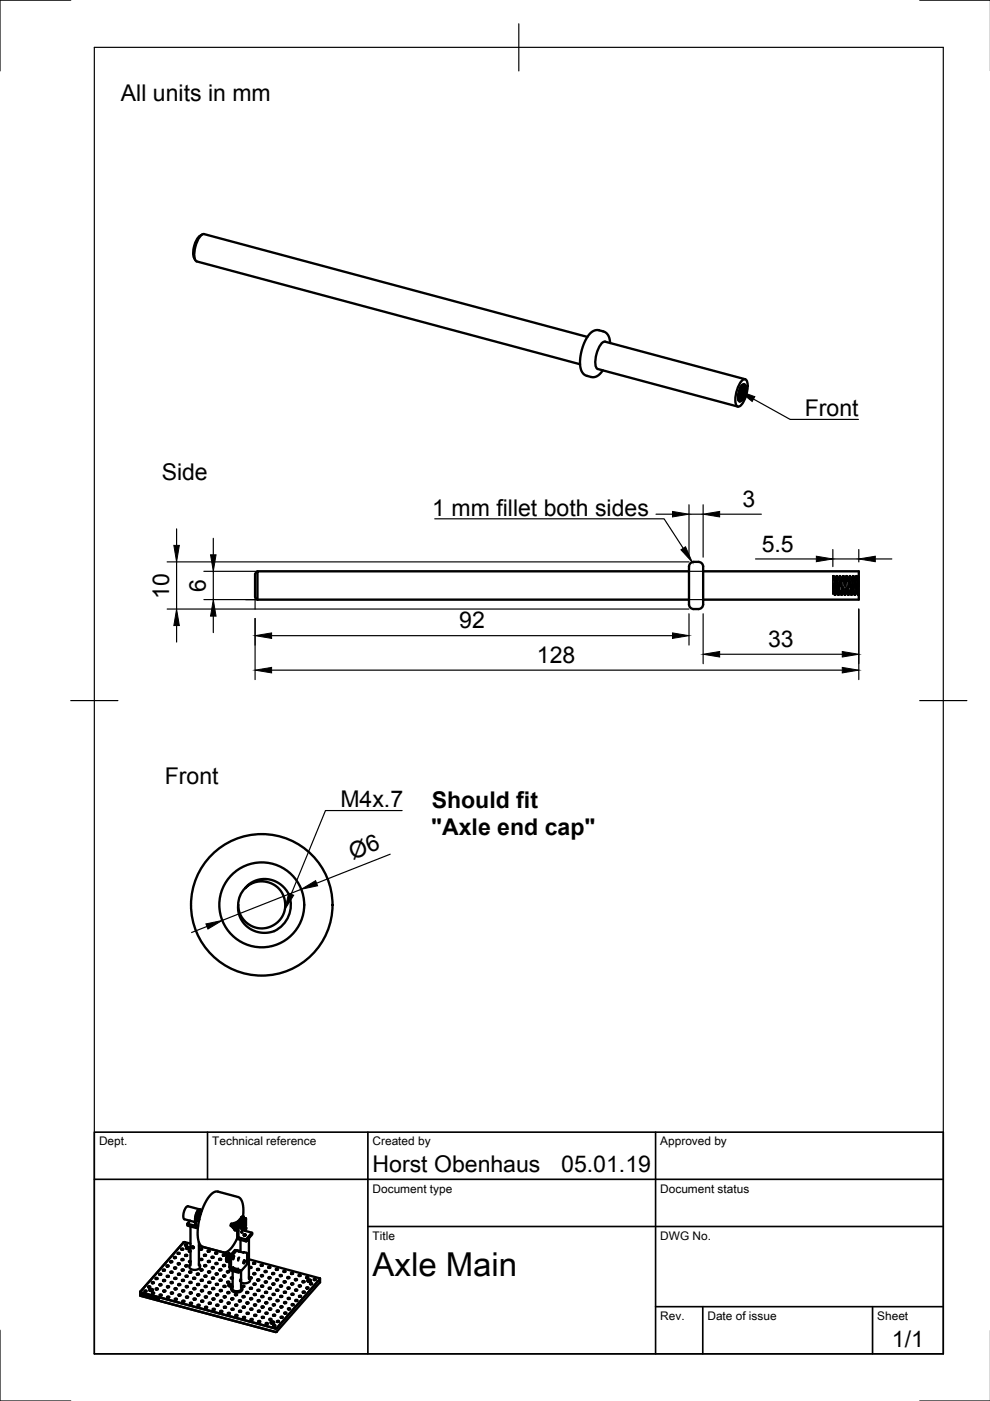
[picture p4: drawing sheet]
<svg xmlns="http://www.w3.org/2000/svg" width="210mm" height="297mm" viewBox="0 0 210 297" stroke-linecap="round" stroke-linejoin="round" font-family="sans-serif">
<g fill="none" stroke="#000" stroke-width=".5">
<path d="M42.8 49.8a4.5 4.5 0 0 0-1.4 5.3M124.5 71.4l-81.2-21.8a1.6 1.6 0 0 0-1.3 1.2l-.6 1.4a4.5 4.5 0 0 0 .1 3l.2 .2 81.3 21.8M129.4 72.7l-.3-1.2-.6-.9-1.5-.6h-.8l-.8 .5-.8 .8-.7 1.3-.5 1.6-.4 1.7v1.4l.2 1.2 .5 .8 .7 .4 1.6 .3 1-.5 .8-1M156.9 82.3l-.4 1.4M157 82.1l-.5 1.8M157.1 82l-.2 1-.4 1M157.2 81.8l.3-.1 .1 .1v1.2l-.5 1.2-.6 .6M157.2 80.8l.7-.4a1.15 1.15 0 0 1 .6 1.4 6.1 6.1 0 0 1-1.6 4.3l-.3 .1a1.15 1.15 0 0 1-.7-1.4l.1-1.3 .4-1.2zM157.4 81.7l-.2 1.5-.7 1.5M157.5 81.7l.1 .5-.1 1-.5 1-.5 .5M157.6 81.9l-.2 1.3-.6 1.3M157.6 84.4l-.2 .4"/>
<path d="M158 80.4l-29.7-8a1.6 1.6 0 0 0-1.3 1.2l-.5 1.5a4.5 4.5 0 0 0 0 3l.2 .1 29.7 8M158.1 81.8l-.4-.4-.4 .3-.5 .8-.3 1v1l.2 .6 .4-.1 .5-.6M158.1 81.8l-.1 .9-.2 1-.5 .9-.5 .5M158.1 81.8l-.1 1.5-.4 1.1M146.4 119.4a1.93 1.93 0 0 1 2.6 .3l.1 8.4a1.01 1.01 0 0 1-1 1h-1a1.02 1.02 0 0 1-1-1v-8zM54.6 121.1l-.5 .5v5l.5 .5M54.6 127.1h91.5M146.1 121.1h-91.5v6M149.1 121.1h33v6h-33M52 188.3l-.7 .9-.5 1-.3 1.6M52.4 187.9l1-.8 1.1-.5 1.2-.2h1.2l1.2 .4 1.2 .6 .9 .8 .8 1a5.9 5.9 0 0 1-3.8 8.5l-1.3 .1-1.3-.2-1.2-.5-1.1-.7-.9-1-.6-1.1-.3-1.2v-1.3l.1 1.2 .4 1 .6 .9 .8 .8 1 .7 1 .3 1.1 .1 1.1-.1 1.1-.4 .9-.6 .9-.8 .5-.9 .4-1.1 .1-1.1-.2-1.2-.3-1-.6-.9-.8-.8-.9-.5-1.1-.4-1.3-.1-1.1 .1-1.2 .5-1 .8zM41.2 259.1h.1"/>
<path d="M41.8 258.7v.2zM42 259.9l-.4 .5M42.2 256.9v.2zM42.3 257.2h.2h-.2l-.4 .7v.6l.2 .1-.1-.1M42.4 256.4l-2.5-.7a2.22 2.22 0 0 0-.8 2.8l2.3 .6M42.4 256.4l.2 .1M42.4 256.4a2.16 2.16 0 0 0-1 2.1l-.1 1.3-1.6-.3M42.6 257.3l-.2-.1-.4 .8v.5h.3a.82 .82 0 0 1 .3-1.2M42.8 256.7l-.1-.2a1.61 1.61 0 0 0-1.1 1.7v2.2l-1.8-.5-.1-.4 .6-.7-.5 .6M48.9 259.9h.2M49 259.5h.2M49.1 259.5l-.2 .2 .1 .2"/>
<path d="M49.4 259.6l-.1 .4M49.5 259.5l-.2 .6M49.5 259.5l-.2-.1-.2 .3v.3l.2 .1M49.8 260h.1M49.8 259.9h.1M49.9 260h-.1M49.9 259.8l-.1 .1M49.9 259.9v.1M49.9 259.9h.1M49.9 259.8l.4 .1M49.9 259.8h.1M49.9 259.7v.1"/>
<path d="M49.9 259.7h.1M49.9 259.7l.4 .1M49.9 259.3a.6 .6 0 0 0-.5 .5 .6 .6 0 0 0 .2 .6M49.9 259.6v.1M49.9 259.6h.1M50 259.6l.4 .1M50 259.6h-.1M50 259.5v.1M50 259.6h.1M50 259.5h.1M50 259.5l.4 .1-.2 .8 .1 .6M50 259.4v.1"/>
<path d="M50 259.4h.1M50.1 259.4h-.1M50.1 259.4l.3 .1M50.1 259.4h.1M50.1 259.3v.1M50.1 259.3h.1M50.1 259.3l.3 .1M50.2 259.3h.1M50.2 259.2v.1M50.2 259.2l.2 .1M50.2 259.2h.1M50.3 259.2h.1"/>
<path d="M50.3 259.2h-.1M50.4 259.1a1.2 1.2 0 0 0-.6 1.7l.1 .1M50.4 259.8l-.1 1M50.4 259v1.1M50.4 259.1a1.15 1.15 0 0 0-.7 1.4l.2 .4 .2-.1M50.5 258.9l.2 .2M50.7 259v1.1M50.8 259.5h.1M50.8 259.5h.2M51 259.5h.1M51.1 259.1l-.1 .3zM51.1 258.6v.2h.2v.4l-.3 .3"/>
<path d="M51.1 259.4v.5l.3 .1M51.1 258.8l-.3 .3v.7l.2-.3M51.1 258.6l-.4 .4M51.2 258.5l-.1 .1 .9 .2 .1-.1M51.2 258.1l-.7 .8 .2 .1M51.2 258.1l.9 .2v.3M51.2 258.1v.4l.9 .2v-.4l-.9-.2M51.2 258.1l.2-.2h.2l.1 .3M51.3 258.8l-.3 .4v.3M51.5 259.6l-.1 .2zM51.5 259.6l-.1 .2M51.5 257.9v-2.4l-.2-.9-.4-.6-.4-.2-4.5-1.2-1 .4-1 1.1-.9 1.8-.7 2-.4 2.1-.1 2 .3 1.5 .6 .8 4.5 1.2h.5l.6-.3 .7-.6 1.2-2.1"/>
<path d="M51.5 259v.1v-.1l.2 .2-.2-.1M51.5 259.1l.2 .1M51.6 257.9l-.1 .3M52 258.8v1.3h-.3v-.6l-.3-.1v.6l.2-.5M52.1 258.4v.2M52.1 258.3v.1M52.1 258.3h.1M52.2 258.4v1.5l-.2 .2M29.7 273.9l.1 .8M29.8 273.9l.1 .1M29.8 274.7h.1M29.8 274.7l.1 .1"/>
<path d="M29.8 274.7l28.8 7.7M30.1 274.3l.4 .2v.2l-.2-.3-.1 .2zM30.1 274.4l.2 .2M30.3 274.4l.1 .2M30.4 274.5l.1 .2M30.5 274.4v.1M30.5 274.6l.3 .1M30.5 274.5l.3 .1M30.5 274.6h.1M30.6 274.5h-.1M30.6 274.5l.1 .2M30.6 274.5h.1"/>
<path d="M30.6 273.7l.4-.1 .1 .2h-.4zM30.7 273.8l.1-.1 .2 .1M30.7 274.7h.1M30.8 274.7h.1M30.8 274.7v.1M30.8 274.5v.1M30.8 274.6h.1M30.9 274.7h.1M30.9 274.6h.1M30.9 274.7v.1M30.9 274.6h-.1M30.9 274.6v.1"/>
<path d="M30.9 274.8h.1M30.9 274.8l.6 .1M30.9 274.8l.3 .1M31 274.7v.1M31 274.7h-.1M31 274.7h.1M31 274.8h.1M31.2 274.6l-.1 .2-.1-.2v.2M31.2 274.8h.1M31.2 274.7l.2 .2M31.2 274.8l.3 .1M31.3 274.7h.1"/>
<path d="M31.3 274.8h.1M31.3 274.7v.1M31.4 274.7h.1M31.4 272.8l.3-.1 .2 .2-.4 .1zM31.5 274.8h.1M31.4 274.9h.1M31.4 274.8h.1M31.4 274.7l.1 .1M31.5 274.8v.1M31.5 274.9h.1M31.5 272.9l.1-.1 .2 .1M31.5 274.7l-.4 .1-.1-.2v.2"/>
<path d="M31.5 274.7h-.1v.2l-.1-.2-.2 .1-.1-.2v.2l.5 .1M31.5 274.7v.1M31.5 274.9l.1 .1M31.6 274.8h-.1M31.6 274.8h.1M31.6 274.9h.1M31.6 274.8v.1M31.6 275h.1M31.7 274.9h-.1M31.7 274.8v.1M31.7 274.8h.1M31.7 274.9h.1"/>
<path d="M31.7 274.8v.2M31.7 274.8h-.2M31.7 273.4l.3-.1 .4 .1a.36 .36 0 0 1-.4 .3 .36 .36 0 0 1-.3-.3zM31.7 274.9v.1M31.7 275h.1M31.7 273.7v-.3l.2-.1 .5 .1-.1 .3M31.8 273.7h.5M32.2 271.9l.3-.1 .1 .2-.3 .1zM32.2 274.9l.1 .2 .1-.1v.2l-.2-.2v.1zM32.2 275.1h.1M32.2 275.1v-.1l.1 .2M32.2 274.1l.4-.1 .1 .2-.4 .1z"/>
<path d="M32.3 272.1l.1-.2 .2 .2M32.3 274.3l.2-.2 .1 .2M32.4 275l-.1 .1M32.4 275v.2M32.5 275l.1 .2h-.1zM32.5 275.2h.1M32.5 275v.2M32.5 275l.1 .1M32.5 275.1l.1 .1h-.1M32.5 275.1l.1 .1M32.5 275v.1M32.5 275.1v.1"/>
<path d="M32.6 275.2l.1 .1M32.6 275.1h.1M32.6 275.1h-.1M32.6 275.2h.1M32.7 275.1h.1M32.7 275.1l.1 .2zM32.7 275.1v.1M32.7 275.2h.1M32.8 275.1h.1M32.8 275.2h.1M32.8 275.3h-.1M32.8 275.2l.1 .1"/>
<path d="M32.9 275.1l-.1 .1M32.9 275.1v.2v-.1M32.9 275.1v.2M32.9 275.1v.1M33 271l.3-.1 .1 .2-.3 .1zM33 275.3l.1-.1 .1 .1zM33 275.3h.1M33 273.2l.3-.1 .2 .2-.4 .1zM33 271.2l.2-.2 .1 .2M33.1 273.4l.1-.2 .2 .2M33.1 275.4h.1M33.1 275.2v.2"/>
<path d="M33.1 275.2l-.1 .1M33.1 275.3h.1M33.2 275.3h.1M33.2 275.3l.1 .1M33.2 275.2l.1 .2zM33.3 275.3h.1M33.3 275.3h-.1M33.3 275.4h.1M33.3 275.2l-.1 .1M33.4 275.2l-.1 .2zM33.4 275.2l-.1 .2M33.5 275.3l.1 .2 .1-.2v.2l-.2-.2v.2z"/>
<path d="M33.5 275.3v.2M33.5 275.5h.1M33.6 275.3v.2M33.6 275.5h.1M33.7 270.1l.4-.1 .1 .2-.3 .1zM33.8 272.3h.3l.1 .1-.3 .1zM33.8 270.3l.2-.2 .1 .2M33.8 274.5h.4l.1 .1-.3 .1zM33.9 272.5l.1-.2 .2 .2M33.9 274.7l.2-.2 .1 .2M34.5 269.2h.4l.1 .1-.4 .1zM34.6 271.4h.3l.1 .2h-.3z"/>
<path d="M34.6 269.4l.1-.2 .2 .2M34.6 273.6h.4l.1 .2h-.4zM34.6 271.6l.2-.1 .1 .1M34.7 273.8l.1-.1 .2 .1M35.3 268.3h.3l.2 .2h-.4zM35.3 270.5h.4l.1 .2h-.3zM35.4 268.5l.1-.1 .2 .1M35.4 272.7h.3l.1 .2h-.3zM35.4 270.7l.2-.1 .1 .1M35.4 275l.4-.1 .1 .2h-.3zM35.5 272.9l.1-.1 .2 .1M35.5 275.1l.2-.1 .1 .1"/>
<path d="M36.1 267.4h.3l.1 .2h-.3zM36.1 269.7l.4-.1 .1 .2h-.4zM36.1 267.6l.2-.1 .2 .1M36.2 271.9l.3-.1 .1 .2h-.3zM36.2 269.8l.2-.1 .1 .1M36.2 274.1l.4-.1 .1 .2-.4 .1zM36.2 272l.2-.1 .2 .1M36.3 274.2l.1-.1 .2 .1M36.9 266.6l.3-.1 .1 .2h-.3zM36.9 268.8l.3-.1 .2 .2h-.4zM36.9 266.7l.2-.1 .1 .1M37 271l.3-.1 .1 .2-.3 .1z"/>
<path d="M37 268.9l.1-.1 .2 .1M37 273.2l.3-.1 .2 .2-.4 .1zM37 271.1l.2-.1 .1 .1M37.1 275.4l.3-.1 .1 .2-.3 .1zM37.1 273.3l.1-.1 .2 .1M37.1 275.6l.2-.2 .1 .2M37.6 265.7l.4-.1 .1 .2-.3 .1zM37.7 267.9l.3-.1 .1 .2-.3 .1zM37.7 265.8l.2-.1 .1 .1M37.7 270.1l.4-.1 .1 .2-.3 .1zM37.8 268l.1-.1 .2 .1M37.8 272.3l.3-.1 .1 .2-.3 .1z"/>
<path d="M37.8 270.3l.2-.2 .1 .2M37.8 274.5l.4-.1 .1 .2-.4 .1zM37.9 272.5l.1-.2 .2 .2M37.9 274.7l.2-.2 .1 .2M38.4 264.8l.4-.1 .1 .2-.4 .1zM38.5 267l.3-.1 .1 .2-.3 .1zM38.5 264.9l.1-.1 .2 .1M38.5 269.2l.3-.1 .2 .2-.4 .1zM38.5 267.2l.2-.2 .1 .2M38.6 271.4l.3-.1 .1 .2-.3 .1zM38.6 269.4l.1-.2 .2 .2M38.6 273.6l.3-.1 .2 .2-.4 .1z"/>
<path d="M38.6 271.6l.2-.2 .1 .2M38.7 275.8h.3l.1 .1-.3 .1zM38.7 273.8l.1-.2 .2 .2M38.7 276l.2-.2 .1 .2M38.9 263.4l-9.2 10.6 28.7 7.6h.3M38.9 263.4l1.5 .3M38.9 263.4h.1M39 263.4h-.1M39.2 263.9l.3-.1 .1 .2-.3 .1zM39.2 266.1l.4-.1 .1 .2-.3 .1zM39.3 264.1l.1-.2 .2 .2M39.3 268.3l.3-.1 .1 .2-.3 .1z"/>
<path d="M39.3 266.3l.2-.2 .1 .2M39.3 270.5h.4l.1 .1-.3 .1zM39.4 268.5l.1-.2 .2 .2M39.4 272.7h.3l.1 .1-.3 .1zM39.4 270.7l.2-.2 .1 .2M39.4 274.9h.4l.1 .2h-.3zM39.5 272.9l.1-.2 .2 .2M39.5 264.5l.3-.1 .4 .1a.36 .36 0 0 1-.4 .3 .36 .36 0 0 1-.3-.3zM39.5 275.1l.2-.1 .1 .1M39.5 264.8v-.2l.2-.2 .5 .2-.1 .2M39.6 264.8h.5M40.1 269.6h.4l.1 .1-.4 .1z"/>
<path d="M40.2 271.8h.3l.1 .2h-.3zM40.2 269.8l.1-.2 .2 .2M40.2 274h.4l.1 .2h-.4zM40.2 272l.2-.1 .1 .1M40.3 276.3l.3-.1 .1 .2h-.3zM40.3 274.2l.1-.1 .2 .1M40.3 276.4l.2-.1 .1 .1M40.4 265.2l-.4 .1 .4 .1M40.4 268l-.2 .3v.5l.4 .3 .7 .1 .6-.1 .4-.2 .1-.6-.2-.3M40.4 260v8.3M40.4 267.3l-.4 .2 .4 .1M40.4 265.3l-.3 .1"/>
<path d="M40.4 267.5l-.3 .1M40.9 264.3l-.2 .1 .1 .2h.3v-.2M40.9 270.9h.4l.1 .2h-.3zM41 273.2l.3-.1 .1 .2h-.3zM41 271.1l.2-.1 .1 .1M41 275.4l.4-.1 .1 .2h-.3zM41.1 273.3l.1-.1 .2 .1M41.1 275.5l.2-.1 .1 .1M41.7 270.1l.4-.1 .1 .2h-.4zM41.8 272.3l.3-.1 .1 .2h-.3zM41.8 270.2l.2-.1 .1 .1M41.8 274.5l.4-.1 .1 .2-.4 .1z"/>
<path d="M41.8 272.4l.2-.1 .2 .1M41.9 276.7l.3-.1 .1 .2-.3 .1zM41.9 274.6l.1-.1 .2 .1M41.9 276.9l.2-.2 .2 .2M42.2 263.4v4.9M42.2 264.2l6.2 1.6M42.4 264.8l.3-.1 .2 .2h-.4zM42.5 267l.3-.1 .1 .2h-.3zM42.5 264.9l.1-.1 .2 .1M42.5 269.2l.3-.1 .2 .2-.4 .1zM42.5 267.1l.2-.1 .1 .1M42.6 271.4l.3-.1 .1 .2-.3 .1z"/>
<path d="M42.6 269.3l.1-.1 .2 .1M42.6 273.6l.3-.1 .2 .2-.4 .1zM42.6 271.5l.2-.1 .1 .1M42.7 275.8l.3-.1 .1 .2-.3 .1zM42.7 273.8l.1-.2 .2 .2M42.7 276l.2-.2 .1 .2M43.2 266.1l.4-.1 .1 .2-.3 .1zM43.3 268.3l.3-.1 .1 .2-.3 .1zM43.3 266.2l.2-.1 .1 .1M43.3 270.5l.4-.1 .1 .2-.3 .1zM43.4 268.4l.1-.1 .2 .1M43.4 272.7l.3-.1 .1 .2-.3 .1z"/>
<path d="M43.4 270.7l.2-.2 .1 .2M43.4 274.9l.4-.1 .1 .2-.4 .1zM43.5 272.9l.1-.2 .2 .2M43.5 277.1l.3-.1 .1 .2-.3 .1zM43.5 275.1l.2-.2 .1 .2M43.5 277.3l.2-.2 .2 .2M44 265.2l.4-.1 .1 .2-.4 .1zM44.1 267.4l.3-.1 .1 .2-.3 .1zM44.1 265.4l.1-.2 .2 .2M44.1 269.6l.3-.1 .2 .2-.4 .1zM44.1 267.6l.2-.2 .1 .2M44.2 271.8l.3-.1 .1 .2-.3 .1z"/>
<path d="M44.2 269.8l.1-.2 .2 .2M44.2 274h.3l.2 .1-.4 .1zM44.2 272l.2-.2 .1 .2M44.3 276.2h.3l.1 .1-.3 .1zM44.3 274.2l.1-.2 .2 .2M44.3 276.4l.2-.2 .1 .2M44.8 266.5l.4-.1 .1 .2-.3 .1zM44.9 268.7l.3-.1 .1 .2-.3 .1zM44.9 266.7l.2-.2 .1 .2M44.9 270.9h.4l.1 .1-.3 .1zM45 268.9l.1-.2 .2 .2M45 273.1h.3l.1 .1-.3 .1z"/>
<path d="M45 271.1l.2-.2 .1 .2M45 275.3h.4l.1 .2h-.3zM45.1 273.3l.1-.2 .2 .2M45.1 277.5h.3l.1 .2h-.3zM45.1 275.5l.2-.1 .1 .1M45.2 277.7l.1-.1 .2 .1M45.6 265.6h.4l.1 .1-.4 .1zM45.7 267.8h.3l.1 .1-.3 .1zM45.7 265.8l.1-.2 .2 .2M45.7 270h.4l.1 .2h-.4zM45.7 268l.2-.2 .2 .2M45.8 272.2h.3l.1 .2h-.3z"/>
<path d="M45.8 270.2l.1-.1 .2 .1M45.8 274.4h.4l.1 .2h-.4zM45.8 272.4l.2-.1 .1 .1M45.9 276.7l.3-.1 .1 .2h-.3zM45.9 274.6l.1-.1 .2 .1M45.9 276.8l.2-.1 .1 .1M46.5 266.9h.3l.1 .2h-.3zM46.5 269.1h.3l.1 .2h-.3zM46.5 267.1l.2-.1 .1 .1M46.5 271.4l.4-.1 .1 .2h-.3zM46.6 269.3l.1-.1 .2 .1M46.6 273.6l.3-.1 .1 .2h-.3z"/>
<path d="M46.6 271.5l.2-.1 .1 .1M46.6 275.8l.4-.1 .1 .2-.3 .1zM46.7 273.7l.1-.1 .2 .1M46.7 278l.3-.1 .1 .2-.3 .1zM46.7 275.9l.2-.1 .1 .1M46.8 278.1l.1-.1 .2 .1M47.2 266h.4l.1 .2h-.4zM47.3 268.3l.3-.1 .1 .2h-.3zM47.3 266.2l.2-.1 .1 .1M47.3 270.5l.4-.1 .1 .2h-.4zM47.3 268.4l.2-.1 .2 .1M47.4 272.7l.3-.1 .1 .2-.3 .1z"/>
<path d="M47.4 270.6l.2-.1 .1 .1M47.4 274.9l.4-.1 .1 .2-.4 .1zM47.4 272.8l.2-.1 .2 .1M47.5 277.1l.3-.1 .1 .2-.3 .1zM47.5 275l.1-.1 .2 .1M47.5 277.3l.2-.2 .2 .2M48 267.5h.5M48.1 267h.1M48.1 267v.1M48.1 267.1l.4 .1M48.1 266.9h.1M48.1 266.9l.4 .1"/>
<path d="M48.1 267.2h.1M48.1 267.2l.4 .1M48.1 267.1h.1M48.1 266.8h.1M48.1 266.8l.4 .1M48.1 267.2v.1M48.1 267.3l.4 .1M48.1 266.9v.1M48.1 267.5h.1M48.1 269.6l.3-.1 .2 .2-.4 .1zM48.1 266.7l.4 .1M48.1 267.3h.1"/>
<path d="M48.1 266.8v.1M48.1 266.6v.1M48.1 266.7v.1M48.1 266.6h.1M48.1 266.7h.1M48.1 266.5l.1 .1M48.2 266.5h-.1M48.2 267.4h.1M48.2 267.4l.3 .1M48.2 271.8l.3-.1 .1 .2-.3 .1zM48.2 266.6h.1M48.2 266.6h-.1"/>
<path d="M48.2 266.5h.1M48.2 266.5l.4 .1M48.2 269.7l.1-.1 .2 .1M48.2 266.4h.1M48.2 266.4v.1M48.2 274l.3-.1 .2 .2-.4 .1zM48.2 266.4l.4 .1M48.2 271.9l.2-.1 .1 .1M48.2 266.3h.1M48.2 266.3v.1M48.2 266.2v.1M48.3 276.2l.3-.1 .1 .2-.3 .1z"/>
<path d="M48.3 266.2l.4 .1M48.3 274.2l.1-.2 .2 .2M48.3 266.2h.1M48.3 278.4l.3-.1 .1 .2-.3 .1zM48.3 266.1v.1M48.3 266.1l.4 .1M48.3 276.4l.2-.2 .1 .2M48.3 266.1h.1M48.4 266l-.1 .1M48.4 266l.4 .1M48.4 278.6l.1-.2 .2 .2M48.4 266h.1"/>
<path d="M48.4 272.4l.4-.1 .3 .1a.36 .36 0 0 1-.3 .3 .36 .36 0 0 1-.4-.3zM48.5 265.9v.1M48.5 267.5h-.1M48.5 265.9h.1M48.5 272.7l-.1-.2 .3-.2 .5 .2-.1 .2M48.5 265.9l.4 .1-.4-.1M48.6 272.7h.4M48.6 265.9h.1M48.6 265.9h.3M48.6 267.6h.1M48.6 268.6l.4 .2M48.6 268.6l.4 .1"/>
<path d="M48.6 268.6v-2.1l.3 .1v2.1M48.6 266.7v.9M48.6 265.8a1.2 1.2 0 0 0-.5 1.7h.1M48.7 266.3l.3 .1-.1 .2M48.7 268.7v.6l1.9 .5v-.4l-1.4-.4-.2-.2M48.8 265.9l-.1-.1a1.38 1.38 0 0 0-.5 1.7l.2-.1M49 266.4l1.1-1.3-.3-.1-1.2 1.5M49 275.3l.4-.1 .1 .2-.4 .1zM49.1 265.9a1.46 1.46 0 0 0-.5 1.7M49.1 277.5h.3l.1 .1-.3 .1zM49.1 273.2a1.05 1.05 0 0 0 1.6 .8 .7 .7 0 0 0 .7-.8M49.1 273.1v.2"/>
<path d="M49.1 275.5l.2-.2 .1 .2M49.1 273l-.1 .2 .1 .1M49.1 277.7l.2-.2 .2 .2M49.3 269.5v3.6M49.3 270.9l-.4 .1 .4 .1M49.3 271l-.2-.1-.1 .2M49.3 272.8l-.2 .4a1.4 1.4 0 0 0 2.3 0l-.3-.4M49.6 268.9l-.2-.2 .1 .3M49.6 268.9h.1M49.6 268.9l.9 .2M49.6 268.9l-.1 .1M49.6 266.3l-.2 .7z"/>
<path d="M49.8 260.4h.1M49.8 260.4l.4 .1M49.8 260.3h.1M49.8 260.5h.1M49.8 260.3l.4 .1M49.8 260.3v.1M49.8 260.5l.4 .1M49.8 260.1v.1M49.8 260.2l.4 .1M49.8 260.5v.1M49.8 260.6h.1M49.8 260.6l.4 .1"/>
<path d="M49.8 260.4v.1M49.8 260.1h.1M49.8 260.2h.1M49.8 274.4h.3l.2 .1-.4 .1zM49.8 260.7h.1M49.8 260l.4 .1M49.8 260.6v.1M49.8 260.7l.4 .1-.3-.1M49.8 260v.1M49.9 260.7h-.1M49.9 276.6h.3l.1 .1-.3 .1zM49.9 274.6l.1-.2 .2 .2"/>
<path d="M49.9 260.8h.1M49.9 260.8h.3M49.9 278.8h.3l.2 .2h-.4zM49.9 276.8l.2-.2 .1 .2M50 279l.1-.1 .2 .1M50.1 265.1h.1M50.2 265.1l-1.2 1.5v2.1l.5 .3M50.2 265.1l.5 .1M50.4 260.1h.3M50.4 260.1l-.1 2.6 1.9 .5 1.3-1.5v-.3l-1.3 1.5v.3M50.5 269l.1 .3M50.6 269.3h.1"/>
<path d="M50.6 275.7h.4l.1 .2h-.3zM50.7 265.2v.1M50.7 265.2l-.2 .1 1.1 .3M50.7 260.1l-.1 2.2 1.6 .5M50.7 277.9h.3l.1 .2h-.3zM50.7 269.3l-.1 .1M50.7 266.6l-.2 .7M50.7 275.9l.2-.1 .1 .1M50.8 278.1l.1-.1 .2 .1M50.8 269.3l-.2 .2M51 262.9v2.5M51 269.4l-.4 .4"/>
<path d="M51 271.2v.4zM51.1 271.2l-.2 .4M51.1 269.4v3.7M51.2 260l1 .3M51.2 260l-.1 .5h.3M51.2 261.3h.1M51.2 261.2l.1 .1M51.4 272.6h.3l.1 .2h-.3zM51.4 274.9l.4-.1 .1 .2h-.4zM51.4 272.8l.2-.1 .1 .1M51.5 277.1l.3-.1 .1 .2h-.3zM51.5 275l.1-.1 .2 .1"/>
<path d="M51.5 260.5l-.3 .8 .4-.7M51.5 260.5l-.2 .7M51.5 260.5v.1M51.5 279.3l.3-.1 .2 .2-.4 .1zM51.5 260.2l-.1 .3zM51.5 277.2l.2-.1 .1 .1M51.5 260.6h.1M51.6 260.6l.5 .1M51.6 279.4l.1-.1 .2 .1M51.6 265.6l.1-.1 .7 .2v2.2l-1.2 1.5-.6-.1M51.6 267.8l.1-.5-.1 .5M51.7 260.2l-.1 .4"/>
<path d="M51.7 261.9h.4M51.7 261.9h.3M51.7 261.8h.3M51.8 261.9h.2M51.8 267.2h.1v.3l-.2 .4zM51.8 260.7l.1 .3 1.6 .4M51.8 260.1v.1M51.8 261.7l-.1 .2M51.8 261.7l.3 .1M51.8 261.7h.2M52 261.7v.2M52 261.7l.1 .1-.2 .1"/>
<path d="M52 261.8h-.3M52.1 261.9l-.3-.1-.1 .1M52.1 260.4v.3zM52.2 274l.3-.1 .1 .2h-.3zM52.2 260.4l-.2 .1 .1 .2M52.2 276.2l.4-.1 .1 .2-.3 .1zM52.3 274.1l.1-.1 .2 .1M52.3 278.4l.3-.1 .1 .2-.3 .1zM52.3 276.3l.2-.1 .1 .1M52.4 278.5l.1-.1 .2 .1M52.8 270.8l.2 .3v.3l-.2 .5-.8 .2-.9-.2M52.8 267l15 4.1-9.1 10.5"/>
<path d="M52.8 262.5v8.7M52.9 268.7l.3-.1 .1 .2h-.3zM52.9 270.9l.2-.1 .3 .1-.1 .1h-.3M52.9 268.8l.2-.1 .2 .1M53 273.1l.3-.1 .1 .2-.3 .1zM53 271l.2-.1 .1 .1M53 275.3l.4-.1 .1 .2-.4 .1zM53 273.2l.2-.1 .2 .1M53.1 277.5l.3-.1 .1 .2-.3 .1zM53.1 275.5l.1-.2 .2 .2M53.1 279.7l.4-.1 .1 .2-.4 .1zM53.1 277.7l.2-.2 .2 .2"/>
<path d="M53.2 279.9l.1-.2 .2 .2M53.4 261.4l-1.2 1.5M53.7 267.8l.3-.1 .1 .2-.3 .1zM53.7 270l.3-.1 .2 .2-.4 .1zM53.7 267.9l.2-.1 .1 .1M53.8 272.2l.3-.1 .1 .2-.3 .1zM53.8 270.1l.1-.1 .2 .1M53.8 274.4l.3-.1 .2 .2-.4 .1zM53.8 272.4l.2-.2 .1 .2M53.9 276.6l.3-.1 .1 .2-.3 .1zM53.9 274.6l.1-.2 .2 .2M53.9 278.8l.3-.1 .1 .2-.3 .1z"/>
<path d="M53.9 276.8l.2-.2 .1 .2M54 279l.1-.2 .2 .2M54.5 269.1l.3-.1 .1 .2-.3 .1zM54.5 271.3l.4-.1 .1 .2-.4 .1zM54.6 269.3l.1-.2 .2 .2M54.6 273.5l.3-.1 .1 .2-.3 .1zM54.6 271.5l.2-.2 .1 .2M54.6 275.7l.4-.1 .1 .2-.4 .1zM54.7 273.7l.1-.2 .2 .2M54.7 277.9h.3l.1 .1-.3 .1zM54.7 275.9l.2-.2 .1 .2M54.7 278.1l.2-.2 .2 .2"/>
<path d="M55.3 268.2l.3-.1 .1 .2-.3 .1zM55.3 270.4l.3-.1 .2 .2-.4 .1zM55.3 268.4l.2-.2 .1 .2M55.4 272.6h.3l.1 .1-.3 .1zM55.4 270.6l.1-.2 .2 .2M55.4 274.8h.3l.2 .1-.4 .1zM55.4 272.8l.2-.2 .1 .2M55.5 277h.3l.1 .2h-.3zM55.5 275l.1-.2 .2 .2M55.5 279.2h.3l.2 .2h-.4zM55.5 277.2l.2-.1 .1 .1M55.6 279.4l.1-.1 .2 .1"/>
<path d="M56.1 269.5h.3l.1 .1-.3 .1zM56.1 271.7h.4l.1 .1-.3 .1zM56.2 269.7l.1-.2 .2 .2M56.2 273.9h.3l.1 .2h-.3zM56.2 271.9l.2-.2 .1 .2M56.2 276.1h.4l.1 .2h-.3zM56.3 274.1l.1-.1 .2 .1M56.3 278.4l.3-.1 .1 .2h-.3zM56.3 276.3l.2-.1 .1 .1M56.4 278.5l.1-.1 .2 .1M56.9 268.6h.3l.1 .2h-.3zM56.9 270.8h.4l.1 .2h-.4z"/>
<path d="M56.9 268.8l.2-.1 .2 .1M57 273h.3l.1 .2h-.3zM57 271l.1-.1 .2 .1M57 275.3l.3-.1 .2 .2h-.4zM57 273.2l.2-.1 .1 .1M57.1 277.5l.3-.1 .1 .2h-.3zM57.1 275.4l.1-.1 .2 .1M57.1 279.7l.3-.1 .2 .2-.4 .1zM57.1 277.6l.2-.1 .1 .1M57.2 279.8l.1-.1 .2 .1M57.7 270l.3-.1 .1 .2h-.3zM57.7 272.2l.4-.1 .1 .2h-.3z"/>
<path d="M57.8 270.1l.1-.1 .2 .1M57.8 274.4l.3-.1 .1 .2-.3 .1zM57.8 272.3l.2-.1 .1 .1M57.8 276.6l.4-.1 .1 .2-.3 .1zM57.9 274.5l.1-.1 .2 .1M57.9 278.8l.3-.1 .1 .2-.3 .1zM57.9 276.7l.2-.1 .1 .1M58 279l.1-.2 .2 .2M58.5 269.1l.3-.1 .1 .2h-.3zM58.5 271.3l.4-.1 .1 .2-.4 .1zM58.5 269.2l.2-.1 .2 .1M58.6 273.5l.3-.1 .1 .2-.3 .1z"/>
<path d="M58.6 271.4l.2-.1 .1 .1M58.6 275.7l.4-.1 .1 .2-.4 .1zM58.6 273.6l.2-.1 .2 .1M58.7 277.9l.3-.1 .1 .2-.3 .1zM58.7 275.9l.1-.2 .2 .2M58.7 278.1l.2-.2 .2 .2M59.3 270.4l.3-.1 .2 .2-.4 .1zM59.4 272.6l.3-.1 .1 .2-.3 .1zM59.4 270.6l.1-.2 .2 .2M59.4 274.8l.3-.1 .2 .2-.4 .1zM59.4 272.8l.2-.2 .1 .2M59.5 277l.3-.1 .1 .2-.3 .1z"/>
<path d="M59.5 275l.1-.2 .2 .2M59.5 279.2h.3l.1 .1-.3 .1zM59.5 277.2l.2-.2 .1 .2M59.6 279.4l.1-.2 .2 .2M60.1 269.5l.3-.1 .1 .2-.3 .1zM60.1 271.7l.4-.1 .1 .2-.4 .1zM60.2 269.7l.1-.2 .2 .2M60.2 273.9l.3-.1 .1 .2-.3 .1zM60.2 271.9l.2-.2 .1 .2M60.2 276.1h.4l.1 .1-.4 .1zM60.3 274.1l.1-.2 .2 .2M60.3 278.3h.3l.1 .1-.3 .1z"/>
<path d="M60.3 276.3l.2-.2 .1 .2M60.3 278.5l.2-.2 .2 .2M60.9 270.8l.3-.1 .2 .2-.4 .1zM61 273h.3l.1 .1-.3 .1zM61 271l.1-.2 .2 .2M61 275.2h.3l.2 .1-.4 .1zM61 273.2l.2-.2 .1 .2M61.1 277.4h.3l.1 .2h-.3zM61.1 275.4l.1-.1 .2 .1M61.1 277.6l.2-.1 .1 .1M61.7 269.9h.3l.1 .1-.3 .1zM61.7 272.1h.4l.1 .2h-.3z"/>
<path d="M61.8 270.1l.1-.2 .2 .2M61.8 274.3h.3l.1 .2h-.3zM61.8 272.3l.2-.1 .1 .1M61.8 276.5h.4l.1 .2h-.3zM61.9 274.5l.1-.1 .2 .1M61.9 276.7l.2-.1 .1 .1M62.5 271.2h.4l.1 .2h-.4zM62.6 273.5l.3-.1 .1 .2h-.3zM62.6 271.4l.1-.1 .2 .1M62.6 275.7l.3-.1 .2 .2h-.4zM62.6 273.6l.2-.1 .1 .1M62.7 275.8l.1-.1 .2 .1"/>
<path d="M63.3 270.4l.3-.1 .1 .2h-.3zM63.3 272.6l.4-.1 .1 .2h-.3zM63.4 270.5l.1-.1 .2 .1M63.4 274.8l.3-.1 .1 .2-.3 .1zM63.4 272.7l.2-.1 .1 .1M63.5 274.9l.1-.1 .2 .1M64.1 271.7l.4-.1 .1 .2-.4 .1zM64.2 273.9l.3-.1 .1 .2-.3 .1zM64.2 271.8l.2-.1 .1 .1M64.2 274.1l.2-.2 .2 .2M64.9 270.8l.3-.1 .2 .2-.4 .1zM65 273l.3-.1 .1 .2-.3 .1z"/>
<path d="M65 271l.1-.2 .2 .2M65 273.2l.2-.2 .1 .2M65.2 271.4l.3-.1 .4 .1a.36 .36 0 0 1-.4 .3 .36 .36 0 0 1-.3-.3zM65.2 271.7v-.2l.2-.2 .5 .2-.1 .2M65.3 271.7h.5M65.7 272.1l.4-.1 .1 .2-.4 .1zM65.8 272.3l.2-.2 .1 .2M66.5 271.2h.3l.2 .1-.4 .1zM66.6 271.4l.1-.2 .2 .2M67.8 271h.1M67.8 271v.2M67.9 271.1l-.1 .8-9.1 10.4-.3 .1"/>
<path d="M54.7 280.1h.4l.1 .2h-.4zM54.8 280.3l.2-.1 .1 .1M56.3 280.6l.4-.1 .1 .2h-.4zM56.4 280.7l.2-.1 .1 .1M57.4 280.3l.3-.1 .4 .1a.36 .36 0 0 1-.4 .3 .36 .36 0 0 1-.3-.3zM57.5 280.5l-.1-.2 .3-.1 .4 .1v.2M57.5 280.6h.5M57.9 281l.4-.1 .1 .2-.3 .1zM58 281.2l.2-.2 .1 .2M58.6 282.4h.1M58.7 281.6l-.3 .1M58.7 280.1l.4-.1 .1 .2-.4 .1z"/>
<path d="M58.8 280.3l.1-.2 .2 .2"/>
<circle cx="55.5" cy="191.8" r="15"/>
<circle cx="55.5" cy="191.8" r="9"/>
<circle cx="30.7" cy="274.6" r=".07"/>
<circle cx="32.9" cy="275.2" r=".1"/>
<circle cx="40.9" cy="264.5" r=".2"/>
</g>
<g fill="none" stroke="#000" stroke-width=".35">
<path d="M176.6 124.3v1.6l.1-.1 .3 .4M176.6 124.3l.1 1.2M176.6 122.2v-.1l.1 .9M176.6 123.7v.9M176.7 122.5l.1-.4 .2 1.9M176.8 124.2l.2 2v-.4M177 122.6l-.2 2.4M177 126.2h.1M177 122.5h.1M177 122.5l-.2-.4h-.2v2.2M177.1 123.5l.3 2.2M177.2 123.6l.2 2.2 .1-.2"/>
<path d="M177.3 124.8l-.2 1.4-.1-1M177.3 122.3l-.2 2.3M177.4 125.8l.3 .4M177.4 123.1l.2 2.3M177.4 125.8l-.3 .4M177.5 122.1h-.2l-.2 .5-.2 2.3M177.5 122.1l.2 .4M177.6 122.9l-.1-.8-.2 1.5M177.7 124.1l.1 2.1 .1-.3M177.7 126.2h.1M177.7 122.5h.1M177.8 122.7l-.1-.2-.2 2.1"/>
<path d="M177.8 126.2l.3-.4 .3 .4M177.9 123.9l.2 1.9v-.5M177.9 122.8l-.1-.3-.2 2M177.9 123.4l-.2 2.4M178 124l.1 1.8 .1-.6M178 122.2v-.1l.2 2.2M178 122.1l-.2 .4M178 122.1h.2l.2 .4M178.1 122.4l-.1 2.3M178.3 123l.1 2.3M178.4 126.2h.1M178.4 122.5h.1"/>
<path d="M178.5 122.5l.2-.4h.2l.2 .4M178.5 123.2l-.1-.7-.2 1.6M178.5 124.5l-.1 1.7-.1-.7M178.6 124.3l.2 1.5 .1-.9M178.6 123.3l-.1-.8-.2 1.5M178.7 124.4l.1 1.4 .2-1M178.7 123.5l-.1 2.4M178.8 125.8l.3 .4M178.8 125.8l-.3 .4M178.8 122.3l.1-.2 .2 2.1M178.8 123.2l-.1-1.1-.1 1.2M178.9 124.4l.2 1.8 .1-.6"/>
<path d="M179.1 123.6l.1-1.1 .1 1.2M179.1 126.2h.1M179.1 122.5h.1M179.2 126.2l.3-.4 .3 .4M179.2 123.6l-.1-1.1-.1 1.2M179.4 124.6l-.2 1.6-.1-.8M179.4 122.1l-.2 .4M179.4 122.1h.2l.2 .4M179.4 122.1l-.2 2.3M179.5 123.3l.2 2.3M179.6 124.5l-.1 1.3-.2-1M179.7 123.3l.1-.8 .2 1.5"/>
<path d="M179.7 123.1l-.1-1-.1 1.3M179.7 124.4l-.2 1.4-.1-.9M179.8 124.3l.1 1.9 .1-.5M179.8 126.2h.1M179.8 123.2l.1-.7 .2 1.6M179.8 122.5h.1M179.9 122.5l.2-.4h.2l.2 .4M180 123.2l-.1 2.3M180.2 122.2l.1 2.3M180.2 125.8l.3 .4M180.2 125.8l-.3 .4M180.3 122.1l-.2 2.4"/>
<path d="M180.3 124l-.1 1.8-.1-.6M180.4 123.2l.1 2.4M180.4 122.9l.1-.4 .2 1.9M180.4 123.9l-.2 1.9v-.5M180.5 126.2h.1M180.5 122.5h.1M180.5 122.7l.1-.2 .2 2M180.6 124.3l-.1 1.9-.1-.5M180.7 123.1l.1-1 .2 1.3M180.9 123.2l-.2 2.4M180.9 125.8l.3 .4M180.9 125.8l-.3 .4"/>
<path d="M181 122.1h-.2l-.2 .4M181 124.6l.2 1.6 .1-.8M181.1 123.6l-.2 2.2-.1-.2M181.2 123.5l-.3 2.2M181.2 126.2h.1M181.2 124.5l-.2-2.4 .3 .5 .1 2.3M181.2 122.5h.1M181.3 122.6l.2 2.4M181.5 124.4l-.2 1.8v-.6M181.5 122.1l-.2 .4M181.5 122.1h.2l.2 .4M181.6 125.8l.3 .4"/>
<path d="M181.6 123.2l.1-1.1 .1 1.2M181.6 125.8l-.3 .4M181.6 122.3l-.1-.2-.2 2.1M181.7 123.5l.1 2.4M181.8 123.2l-.2 2.4M181.9 126.2h.1M181.9 124.5l.1 1.7 .1-.2M181.9 123.1l-.2 2.4M181.9 122.5h.1M182 122.9l.1 1.2M182.1 123.4l-.1 1.9M182.1 126.1l-.1 .1"/>
<path d="M182.1 122.3l-.1 .2M20 240h180v47h-180zM20 250h180M44 240v10M78 240v47M139 240v47M78 260h122M139 277h61M149 277v10M185 277v10"/>
</g>
<g fill="none" stroke="#000" stroke-width=".25">
<path d="M15 0h-15v15M20 10h180v277h-180zM110 5v10M195 0h15M159.8 84.6l7.7 4.3h14.5M35.4 119.1h110.7M37.4 112.1v3.5M37.4 119.1v10M45.2 114.1v3.5M92.2 110h48.6l4.1 6.2M139.1 109h3.5M146.1 107v11.1"/>
<path d="M146.1 109h3M149.1 107v11.1M152.6 109h8.8M160.2 118.5h12.9M176.6 116.5v3.6M176.6 118.5h5.5M182.1 116.5v2.6M185.6 118.5h3.5M35.4 129.1h110.7M37.4 132.6v3.5M43.2 127.1h136.9M43.2 121.1h136.9"/>
<path d="M45.2 121.1v6M45.2 130.6v3.5M54.1 126.6v2.5M54.1 131.1v13M57.6 134.8h85M146.1 130.1v6.7M149.1 130.1v10.6M152.6 138.7h26M182.1 129.1v15M15 148.5h10M57.6 142.1h121M195 148.5h10"/>
<path d="M85.3 171.9h-16.3l-7.3 17.7M43.9 196.4l-3.3 1.3M63.9 188.5l-16.8 6.6M82.7 181.1l-15.6 6.2M0 282v15h15M195 297h15"/>
</g>
<g fill="#000" stroke="#000" stroke-width=".21">
<path d="M156.7 82.9l3.3 1.2-.5 1zM36.9 115.6h1.1l-.6 3.5zM44.6 117.6h1.2l-.6 3.5zM142.6 108.4l3.5 .6-3.5 .6zM144.4 116.6l1-.7 1.4 3.3zM149.1 109l3.5-.6v1.2zM173.1 117.9l3.5 .6-3.5 .6zM182.1 118.5l3.5-.6v1.2zM37.4 129.1l.6 3.5h-1.1zM45.2 127.1l.6 3.5h-1.2zM54.1 134.8l3.5-.6v1.2zM142.6 134.2l3.5 .6-3.5 .6z"/>
<path d="M149.1 138.7l3.5-.6v1.2zM178.6 138.1l3.5 .6-3.5 .6zM54.1 142.1l3.5-.6v1.2zM178.6 141.5l3.5 .6-3.5 .6zM43.7 195.9l3.4-.8-3 1.9zM61.2 189.4l1.1 .4-1.9 3zM63.9 188.5l3-1.8 .4 1.1z"/>
</g>
<text font-size="7" x="79" y="270.5">Axle Main</text>
<g font-size="4.9">
<text x="25.6" y="21.4">All units in mm</text>
<text x="170.6" y="88.2">Front</text>
<text x="34.3" y="101.7">Side</text>
<text x="157.4" y="107.5">3</text>
<text x="91.7" y="109.3">1 mm fillet both sides</text>
<text x="161.5" y="117">5.5</text>
<text x="43.7" y="125.5" transform="rotate(-90 43.7 125.5)">6</text>
<text x="35.9" y="127" transform="rotate(-90 35.9 127)">10</text>
<text x="97.4" y="133.2">92</text>
<text x="162.9" y="137.2">33</text>
<text x="113.8" y="140.5">128</text>
<text x="35" y="166.1">Front</text>
<text x="72.2" y="171.2">M4x.7</text>
<text x="91.5" y="171.3">Should fit</text>
<text x="91.4" y="177.1">&quot;Axle end cap&quot;</text>
<text x="74.8" y="182.4" transform="rotate(-22 74.8 182.4)">Ø6</text>
<text x="79" y="248.5">Horst Obenhaus</text>
<text x="119" y="248.5">05.01.19</text>
<text x="189.1" y="285.6">1/1</text>
</g>
<g font-size="2.5">
<text x="21" y="242.8">Dept.</text>
<text x="45" y="242.8">Technical reference</text>
<text x="79" y="242.8">Created by</text>
<text x="140" y="242.8">Approved by</text>
<text x="79" y="252.8">Document type</text>
<text x="140" y="252.8">Document status</text>
<text x="79" y="262.8">Title</text>
<text x="140" y="262.8">DWG No.</text>
<text x="140" y="279.8">Rev.</text>
<text x="150" y="279.8">Date of issue</text>
<text x="186" y="279.8">Sheet</text>
</g>
</svg>
